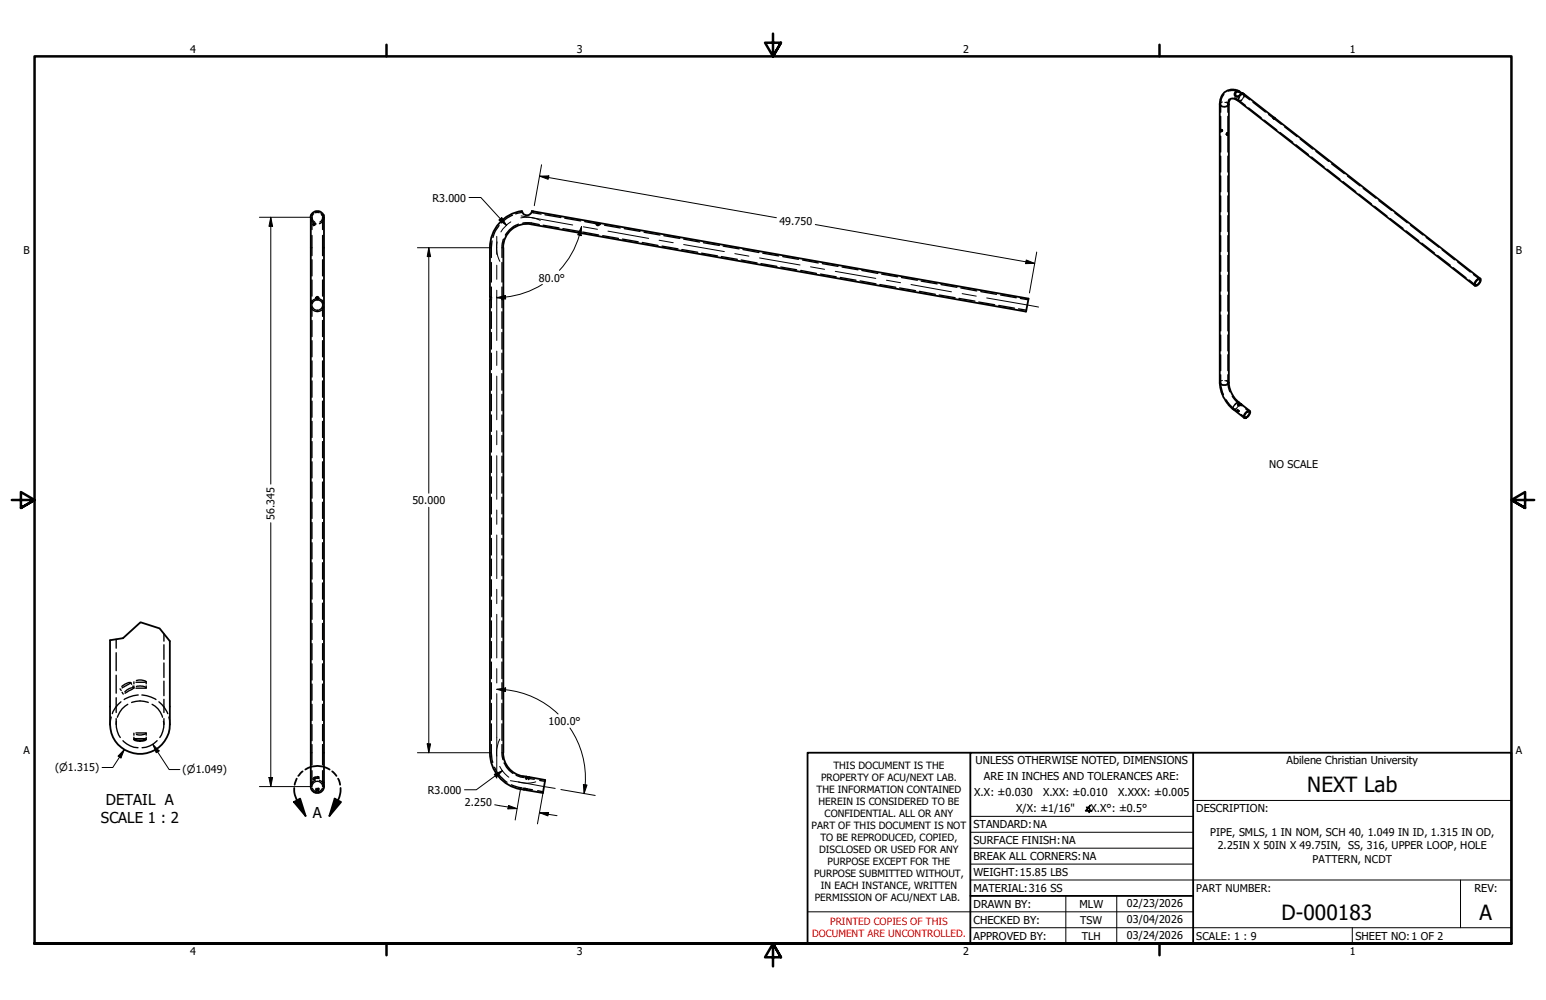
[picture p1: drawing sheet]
<svg xmlns="http://www.w3.org/2000/svg" width="432mm" height="279mm" viewBox="0 0 432 279" stroke-linecap="round" stroke-linejoin="round" font-family="sans-serif">
<!-- layer: Break Line (ANSI) -->
<path d="M30.7 178.9l3.7-.6 4.8-4.4 5.4 1.7 2.8 3.5" fill="none" stroke="#000" stroke-width=".51"/>
<!-- layer: Hidden (ANSI) -->
<g fill="none" stroke="#000" stroke-width=".38">
<path d="M340.9 36.6l.2 .2M340.9 32.5v4.5M340.9 38v4.5M341 36.3l.2-.1-.2 .4M341.1 36.4l.3-.1-.2 .5M341.2 36.2v.1M341.3 36.3h.1M341.8 26.4l-.7 1.5-.2 3.5M342.5 37.4l.1 .2M342.5 37.5l.1 .1M342.6 37.1l.2 .2M342.6 37.7h.1"/>
<path d="M342.8 37.1h.1M342.9 37.2h.1M343 32.5v4.5M343 38v4.5M343 25.5l1.6-.2 1.3 .4M343.3 27.7l-.3 1.1v2.6M344.7 27.4l1.4 .7 1.8 1.4M345.8 26.9v.1M345.9 26.9h.1M346.3 26.6l-.4 .3M346.8 26.2l.2 .1-.3 .1M347 26.1h.1"/>
<path d="M347 26.2l.1 .2M347.2 26.1h.1M347.2 26.4l1.9 1.5M348.7 30.2l3.5 2.7M349.9 28.6l3.5 2.7M353.1 33.6l3.5 2.7M354.3 32l3.6 2.7M355.6 33.1l.4 .2h-.2M355.6 33l-.1 .1M355.7 32.9l-.1 .1M356 33.3h.1M356.1 33.1v.1"/>
<path d="M357.5 37l3.6 2.8M358.8 35.4l3.5 2.8M363.2 38.9l3.4 2.8M87.6 59.7l-.4 .4M88.1 59.4h1.1M89.7 59.7l.3 .4M145.9 59.3l-1.9 .5M148.5 59.3l.1 .1M148.8 59.4l2.3 .4M340.9 43.6v4.5M340.9 49.1v4.5M340.9 54.7v4.5"/>
<path d="M343 43.6v4.5M343 49.1v4.5M343 54.7v4.5M361.9 40.4l3.5 2.8M366.3 43.9l3.5 2.8M367.5 42.3l3.6 2.8M370.7 47.3l3.6 2.8M371.9 45.8l3.6 2.7M375.1 50.7l3.6 2.8M376.4 49.2l3.5 2.7M379.5 54.2l3.5 2.8M380.7 52.6l3.6 2.8"/>
<path d="M383.9 57.7l3.5 2.7M385.1 56.1l3.6 2.7M389.6 59.5l3.5 2.7M86.8 60.7a1.8 1.8 0 0 0 1.3 1.8M86.9 60.1h.1M87.1 60.1h.1M87.1 60.7v3.4M87.1 65.8v5.6M87.1 72.6v4.5M87.1 78.2v4.5M87.2 60.5a1.38 1.38 0 0 0 .7 1.5M87.2 60.1v.2"/>
<path d="M87.4 62.7v.1M87.5 62.9l.1 .1M87.8 62.4l-.4 .3M87.9 62.4l-.5 .3M87.9 62.7l-.3 .3M88.1 62.8l-.5 .2M88.1 62.3v.1M88.2 62.5l.1 .1M90 60.1v.2M90 60.1h.1M90.1 60.5a1.54 1.54 0 0 1-.8 1.5M90.1 60.7v3.4"/>
<path d="M90.1 65.8v5.6M90.1 72.6v4.5M90.1 78.2v4.5M90.2 60.1h.2M90.5 60.7a1.8 1.8 0 0 1-1.3 1.8M137.2 73.3v5.5M137.4 67.3l-.2 4.6M139.4 63l-1.2 1.8-.5 1.6M140.2 73.3v5.5M140.7 66.8l-.5 1.8v3.3M143.1 60.1l-1.4 .8-1.7 1.4M144.8 62.6a7.3 7.3 0 0 0-3.6 3.1"/>
<path d="M146 62.4l1.8-.2 2.8 .5M151.7 62.9l4.4 .8M152.2 60l4.5 .8M157.2 63.9l4.5 .7M157.7 61l4.5 .7M162.8 64.8l4.4 .9M163.3 61.9l4.4 .8M166.6 62.6v.1M166.6 62.4v.1M166.7 62.6l-.1 .1a.35 .35 0 0 0 .3 .4 .35 .35 0 0 0 .4-.4M166.8 62.3l-.1 .1a.32 .32 0 0 0 .3 .3 .32 .32 0 0 0 .3-.3M167.3 62.7v.2"/>
<path d="M167.4 62.5v.1M168.3 65.8l4.4 .8M168.8 62.9l4.4 .8M173.9 66.8l4.3 .8M174.4 63.9l4.4 .7M179.4 67.8l4.4 .8M179.9 64.9l4.4 .8M184.9 68.8l4.5 .7M185.4 65.8l4.5 .8M190.4 69.7l4.5 .8M190.9 66.8l4.5 .8M196 70.7l4.4 .8"/>
<path d="M196.5 67.8l4.4 .8M201.5 71.7l4.4 .8M202 68.8l4.4 .7M207 72.6l4.5 .9M207.5 69.7l4.5 .8M212.5 73.7l4.5 .7M213 70.7l4.5 .8M218.1 74.6l4.4 .8M218.6 71.7l4.4 .8M223.6 75.6l4.4 .8M224.2 72.6l4.3 .9M229.2 76.6l4.4 .7"/>
<path d="M229.7 73.7l4.4 .7M234.7 77.5l4.4 .8M235.2 74.6l4.4 .8M240.2 78.5l4.5 .8M240.7 75.6l4.5 .8M245.7 79.5l4.5 .8M246.3 76.6l4.4 .7M251.8 77.5l4.4 .8M257.3 78.5l4.4 .8M262.8 79.5l4.5 .8M340.9 60.3v4.4M340.9 65.8v4.5"/>
<path d="M340.9 71.4v4.4M340.9 76.9v4.4M343 60.3v4.4M343 65.8v4.5M343 71.4v4.4M343 76.9v4.4M388.3 61.1l3.6 2.7M392.7 64.5l3.5 2.7M394 62.9l3.4 2.8M397.1 67.9l3.5 2.8M398.3 66.4l3.6 2.7M401.5 71.4l3.6 2.7"/>
<path d="M402.8 69.8l3.5 2.8M405.9 74.8l3.5 2.8M407.2 73.2l3.5 2.8M410.3 78.2l1.8 1.4M411.5 76.7l1.8 1.3M86.9 84.7a1.88 1.88 0 0 1 1.7-1.3 1.88 1.88 0 0 1 1.8 1.3M86.9 85.8a1.88 1.88 0 0 0 1.7 1.3 1.88 1.88 0 0 0 1.8-1.3M87.1 83.9v4.5M87.1 89.5v4.5M87.1 95.2v4.5M87.2 85.7a1.5 1.5 0 0 0 1.4 1 1.5 1.5 0 0 0 1.4-1M87.2 84.8a1.5 1.5 0 0 1 1.4-1 1.5 1.5 0 0 1 1.4 1"/>
<path d="M90.1 83.9v4.5M90.1 89.5v4.5M90.1 95.2v4.5M136.8 83.7h.2M136.8 82.9h.2M137.1 83.7h.1M137.1 82.9h.1M137.2 82.9l.1 .3M137.2 80.2v2.7M137.2 83.7v2.3M137.2 87.1v4.7M137.2 92.9v4.6"/>
<path d="M137.2 98.7v4.6M137.3 83.4l-.1 .3M140.1 83.4l.1 .3M140.2 82.9l-.1 .3M140.2 83.7h.1M140.2 82.9h.1M140.2 80.2v2.7M140.2 83.7v2.3M140.2 87.1v4.7M140.2 92.9v4.6M140.2 98.7v4.6M140.5 83.7h.1"/>
<path d="M140.5 82.9h.1M251.3 80.5l4.4 .7M256.8 81.4l4.4 .8M262.3 82.4l4.5 .8M267.8 83.4l4.5 .7M268.4 80.5l4.4 .8M273.4 84.4l4.4 .8M273.9 81.5l4.4 .7M279 85.3l4.3 .8M279.5 82.4l4.3 .8M284.5 86.3l2.2 .4M285 83.4l2.2 .4"/>
<path d="M340.9 82.5v4.4M340.9 88v4.5M340.9 93.6v4.4M340.9 99.1v4.5M343 82.5v4.4M343 88v4.5M343 93.6v4.4M343 99.1v4.5M87.1 100.8v4.5M87.1 106.4v4.6M87.1 112.1v4.5M87.1 117.7v4.5"/>
<path d="M90.1 100.8v4.5M90.1 106.4v4.6M90.1 112.1v4.5M90.1 117.7v4.5M137.2 104.4v4.6M137.2 110.2v4.5M137.2 116v4.5M140.2 104.4v4.6M140.2 110.2v4.5M140.2 116v4.5M340.9 104.7l.1 3.2 .7 2.3M342.5 111.7l.8 1.3 2.4 2"/>
<path d="M343 104.7v2.7l.5 2.1M344.2 110.7l1 1.3 1.7 1.4M345.6 114.7l-.1 .1M345.6 114.6v.1M345.8 114.5l-.2 .2 .2 .2 .3-.2M345.8 114.7l-.2 .2M345.8 113.3l.3 .1M345.8 113l.1 .1M346 114.8l-.1 .3-.1-.1M346.1 114.9h-.1M346.2 113h.1M346.3 113.2h.3"/>
<path d="M346.3 113.2v.1M346.3 112.8h.1M346.3 113.1v.2M346.4 113h-.2l.1 .2M346.6 115.8l1.1 .8M346.8 113l-.1 .1M347.9 114.2l1 .8M87.1 123.4v4.5M87.1 129v4.5M87.1 134.7v4.5M90.1 123.4v4.5M90.1 129v4.5"/>
<path d="M90.1 134.7v4.5M137.2 121.7v4.6M137.2 127.4v4.6M137.2 133.2v4.6M137.2 138.9v4.7M140.2 121.7v4.6M140.2 127.4v4.6M140.2 133.2v4.6M140.2 138.9v4.7M87.1 140.3v4.5M87.1 146v4.5M87.1 151.6v4.5"/>
<path d="M87.1 157.2v4.6M90.1 140.3v4.5M90.1 146v4.5M90.1 151.6v4.5M90.1 157.2v4.6M137.2 144.7v4.6M137.2 150.4v4.7M137.2 156.2v4.6M140.2 144.7v4.6M140.2 150.4v4.7M140.2 156.2v4.6M32.4 178.6v2.5"/>
<path d="M45.8 177.1v2M87.1 162.9v4.5M87.1 168.5v4.5M87.1 174.2v4.5M87.1 179.8v4.5M90.1 162.9v4.5M90.1 168.5v4.5M90.1 174.2v4.5M90.1 179.8v4.5M137.2 162v4.6M137.2 167.7v4.6M137.2 173.5v4.6"/>
<path d="M137.2 179.3v4.5M140.2 162v4.6M140.2 167.7v4.6M140.2 173.5v4.6M140.2 179.3v4.5M32.4 182.4v5M32.4 188.7v5M32.4 194.9v4.2M33.5 192.5l.3 .4M33.8 196.1a7.7 7.7 0 0 0-2.4 3.3M34 191.8l.9-.7a1.66 1.66 0 0 1 1.6-.3l-2.4 1.4M34.1 193.4l.3 .5"/>
<path d="M35.7 196.8a6.3 6.3 0 0 0-2.9 3.6M36.5 190.7l.3 .5M36.8 196.3a6.3 6.3 0 0 1 4.6 0M37.1 191.7l.2 .5M37.4 192.2l-2.5 1.5M37.4 192.2a2.75 2.75 0 0 0-2.5 1.1M37.4 190.5v.6M37.4 191.6v.6M38.1 191.8l1-.2a1.93 1.93 0 0 1 1.7 .6M38.1 190.1l1.3-.1 1.4 .5M38.6 194.2a8.3 8.3 0 0 0-3.9 1.3M39.6 194.2a8.3 8.3 0 0 1 4 1.3"/>
<path d="M40.8 192.2l-2.8 .1M40.8 190.5l-2.8 .1M40.8 190.5v.6M40.8 191.6v.6M42.5 196.8a5.7 5.7 0 0 1 2.9 3.6M44.4 196.1a8.8 8.8 0 0 1 2.5 3.3M45.8 180.1v4.1M45.8 185.2v4.1M45.8 190.3v4.1M45.8 195.4v3.7M87.1 185.5v4.5M87.1 191.1v4.5"/>
<path d="M87.1 196.8v4.5M90.1 185.5v4.5M90.1 191.1v4.5M90.1 196.8v4.5M137.2 185v4.6M137.2 190.8v4.5M137.2 196.5v4.6M140.2 185v4.6M140.2 190.8v4.5M140.2 196.5v4.6M31.1 200.3l-.4 2.1M32.4 200.8v1.6"/>
<path d="M32.5 201.5a6.4 6.4 0 0 0 1.1 4.6M34.4 206.9a6.1 6.1 0 0 0 4.1 2M37.4 204.9v.5M37.4 206v.6M38 204.8l2.8 .1M40.8 204.9l-1.4 .5-1.3-.2M40.8 204.9v.5M40.8 206v.6M43.9 206.9a6.1 6.1 0 0 1-4.2 2M45.7 201.5a5.9 5.9 0 0 1-1.1 4.6M45.8 200.8v1.6M47.2 200.3l.2 2.1"/>
<path d="M87.1 202.4v4.5M87.1 208v5.7M87.1 215.3v3.7M87.1 219.4v.4M87.2 219.3a1.47 1.47 0 0 1 1.4-1 1.47 1.47 0 0 1 1.4 1M87.4 217.6v.1M87.5 217.7l.1 .2M88.1 217.2l-.5 .2M88.1 218a1.73 1.73 0 0 0-1.3 1.8M88.1 217.2h.1M88.2 217.4l.1 .1M88.3 217.5l-.5 .2"/>
<path d="M88.3 217.1v.1M88.3 217.4v.1M88.5 217.5h.5M88.5 217.4l.5 .1M88.5 217l.5 .1M88.5 217.1h.5M89 217.1v.1M89 217.4v.1M89.2 218a1.93 1.93 0 0 1 1.3 1.8M90.1 202.4v4.5M90.1 208v5.7M90.1 215.3v3.7"/>
<path d="M90.1 219.4v.4M137.2 208v2.3l.4 2.7M137.2 202.2v4.7M138.1 214.4a10.2 10.2 0 0 0 3.5 4.2M140.2 208v2.9l.3 1.3M140.2 202.2v4.7M140.8 213.2a7.6 7.6 0 0 0 2.5 2.9M142.8 219.3l3 .9M144.1 216.6l2.2 .6M146.6 217.3l.3 .1M146.9 217.4h.1a.44 .44 0 0 1 .8 0l-.2 .1M146.9 217.4h.1"/>
<path d="M147 217.7h-.1a.37 .37 0 0 1 .4-.2 .37 .37 0 0 1 .3 .3M147 217.5l-.1 .1M147 217v.1M147.2 217.4l.2 .1M147.6 217.5h.1M147.7 217.4v.1M147.7 217.6v.1M147.7 217.5l1.5 .2M147.8 217.1v.1M147.8 217.4v.1M150.7 218.1l1.5 .2M87.2 220.2a1.47 1.47 0 0 0 1.4 1 1.47 1.47 0 0 0 1.4-1"/>
<path d="M88.3 220.3v.1M88.3 220.5v.2M88.5 220.3h.5M89 220.3l-.5 .1M89 220.3v.1M89 220.5v.2M146.1 220.2l.3 .1M146.4 220.5v.2M146.4 220.3h.2M146.4 220.3v.1M146.7 220.3h.2M147.1 220.3l.1 .1"/>
<path d="M147.1 220.7v.1M147.2 220.4v.1M147.2 220.4l1.5 .3M150.2 220.9l1.5 .3"/>
</g>
<!-- layer: Visible (ANSI) -->
<g fill="none" stroke="#000" stroke-width=".51">
<path d="M342.8 37.3l-.2 .3M346 25.4a3.7 3.7 0 0 0-5.3 3.7v78.1a10 10 0 0 0 3.9 7.2l2.9 2.4M346.8 26.2a1.01 1.01 0 0 0-1.7-.1 .65 .65 0 0 0 .1 .7 .65 .65 0 0 0 .7 .1M347 26.1a1.8 1.8 0 0 0-1.7-.6 .78 .78 0 0 0-.5 1 .78 .78 0 0 0 1 .4l1.2-.8 .5 .2 65.9 51.6M355.7 32.8l.4 .3zM145.8 59a10.3 10.3 0 0 0-9 10.2v141.1a10.3 10.3 0 0 0 8.6 10.2M145.8 59a1.42 1.42 0 0 0 1.4 1.1 1.42 1.42 0 0 0 1.4-1.1M148.6 59h.4M149 59.1l138.3 24.3-.7 3.7-138.3-24.4M86.7 60.7a1.88 1.88 0 0 1 1.9-1.7 1.88 1.88 0 0 1 1.9 1.7M86.8 60.7v159.1a1.84 1.84 0 0 0 1.8 1.8 1.84 1.84 0 0 0 1.9-1.8v-159.1M148.3 62.6a6.5 6.5 0 0 0-7.7 6.6v141.1a6.5 6.5 0 0 0 5.4 6.6"/>
<path d="M411.9 79.8l-66-51.5a1.88 1.88 0 0 0-2.4-.5l-.3 .8v78.8l.5 1.7a7.7 7.7 0 0 0 2.4 3.4l3 2.3M412.4 78.5l.1-.1a.51 .51 0 0 1 .9-.3 .51 .51 0 0 1-.3 .9l-.3 .4a.47 .47 0 0 1-.7 .3 .47 .47 0 0 1 0-.8zM412.4 78.2l.3-.2a.54 .54 0 0 1 .8-.1 .54 .54 0 0 1-.1 .8l-.5 .8a.59 .59 0 0 1-.9 .3 .59 .59 0 0 1 0-.9zM345.9 113.1l.4 .1M346.3 112.8l.5 .2zM347.9 115.4l.2-.3a.59 .59 0 0 1 .9-.3 .59 .59 0 0 1 0 1l-.8 .8a.48 .48 0 0 1-.7 .2 .48 .48 0 0 1 0-.8zM347.9 115.4l.3-.1a.42 .42 0 0 1 .4-.4 .42 .42 0 0 1 .4 .4 1.05 1.05 0 0 1-1.5 1.1zM30.7 178.9v23.5a8.4 8.4 0 0 0 8.4 8.3 8.4 8.4 0 0 0 8.3-8.3v-23.3M37.4 206.5l2-.1a1.12 1.12 0 0 1 1.4 .2l-1 .4h-1a1.11 1.11 0 0 1-1.4-.5zM146 216.9l6.3 1-.7 3.7-6.2-1.1M88.3 220.7h.7z"/>
<circle cx="342.9" cy="37.4" r=".22"/>
<circle cx="88.6" cy="83.3" r=".38"/>
<circle cx="346.1" cy="113.1" r=".23"/>
</g>
<!-- layer: Hidden Narrow (ANSI) -->
<g fill="none" stroke="#000" stroke-width=".28">
<path d="M341.4 28.5l-.6 .3-.1 .3M342.1 28.6a.63 .63 0 0 1 .9 .5 .63 .63 0 0 1-.9 .6l-1-.2M342.5 28.5l.4 .1 .3 .5M346.8 28l-.5 .3h-.4M347.4 26.7a1.21 1.21 0 0 1-1.4 1.3l.3-.9M347.5 26.3l.1 .5-.2 .4M341.4 106.3l-.5 .2-.2 .4M342.1 106.4a.61 .61 0 0 1 .9 .4 .61 .61 0 0 1-.8 .7l-.8-.1-.3-.2M342.5 106.3l.4 .1 .3 .5M345.4 114.2l-.5 .3-.3-.1M345.9 113.2l-.3 .7-.7 .4M346 113a.39 .39 0 0 0-.3-.4 .39 .39 0 0 0-.5 .2l-.2 .3"/>
<path d="M346.1 112.5l.1 .5-.2 .4"/>
</g>
<!-- layer: Visible Narrow (ANSI) -->
<path d="M340.7 29.1a1.44 1.44 0 0 0 2.5 0M347.5 26.3a1.58 1.58 0 0 0-1.6 2M340.7 106.9a1.5 1.5 0 0 0 2.5 0M346 113l-.1 .2M346.1 112.5a1.58 1.58 0 0 0-1.5 1.9" fill="none" stroke="#000" stroke-width=".38"/>
<!-- layer: Detail Boundary (ANSI) -->
<path d="M82.9 217.6l-.6 1.7M84.5 215.5l-1.2 1.3M85.3 215a6.2 6.2 0 0 1 6.8 0M92.8 215.5l1.2 1.3M94.4 217.6l.6 1.7M82.1 224.1l1.7-1 1.5 4.9zM82.2 220.2v1.4l.5 1.5 2.6 4.9M93.5 223.1l1.7 1-3.2 3.9zM95.1 220.2v1.4l-.5 1.5-2.6 4.9" fill="none" stroke="#000" stroke-width=".51"/>
<path d="M82.1 224.1l1.7-1 1.5 4.9zM93.5 223.1l1.7 1-3.2 3.9z" fill="#000"/>
<!-- layer: Border (ANSI) -->
<path d="M107.9 12.5v3.2M215.9 9.4v6.3l-2.2-3.8h4.4l-2.2 3.8 2.2-3.8M323.8 12.5v3.2M3.3 139.7h6.4l-3.9-2.2v4.4l3.9-2.2-3.9 2.2M428.5 139.7h-6.4l3.9-2.2v4.4l-3.9-2.2 3.9 2.2M9.7 263.7v-248h412.4v248h-412.4h412.4M107.9 263.7v3.2M218.1 267.5l-2.2-3.8 2.2 3.8h-4.4l2.2-3.8v6.3M323.8 263.7v3.2" fill="none" stroke="#000" stroke-width=".7"/>
<!-- layer: Title (ANSI) -->
<path d="M271 228.1h62.2M271 232.5h62.2M271 237h62.2M333.2 223.6h88.9M225.6 254.8h107.6M271 245.9h151.1M271 259.2h151.1M271 241.4h62.2M297.7 250.3v13.4M311.9 250.3v13.4M377.7 259.2v4.5M407.9 245.9v13.3" fill="none" stroke="#000" stroke-width=".28"/>
<path d="M271 210.3h-45.4v53.4h45.4M333.2 210.3h-62.2v53.4h62.2M333.2 210.3h88.9v53.4h-88.9zM271 250.3h62.2" fill="none" stroke="#000" stroke-width=".51"/>
<!-- layer: Dimension (ANSI) -->
<g fill="none" stroke="#000" stroke-width=".28">
<path d="M131 55.2h3.3l7.2 7.8M150.7 49.2l2.6-.1-.2 1zM150.7 49.2l66.2 11.6M151.3 46l-2.1 11.5M72.5 60.7h14.6M75.6 60.7l.5 2.5h-1zM75.6 60.7v74.6M116.6 69.2h20.6M119.8 69.2l.5 2.5h-1zM119.8 69.2v68.6M139.4 61.5l.7-.7 1.4 2.2zM151.5 79.5a24 24 0 0 1-10.3 3.5"/>
<path d="M162.4 63.3l-.1 2.5-.9-.2zM162.4 63.3a24.7 24.7 0 0 1-6.2 12.2M227.7 62.7l61.3 10.9M286.6 72.6l2.4 1-2.6 .1zM289.6 70.4l-2.1 11.5M138.7 83.2l2.5-.7v1.1zM141.2 83.1l-2.5 .1M75.6 146v73.8M119.8 141.7v68.6M138.7 192.6l2.5-.4v1zM138.7 192.6l2.5 .1M141.2 192.7a24.8 24.8 0 0 1 14.7 6.8"/>
<path d="M34.7 209.4l-.9 2.4-.8-.5zM34.7 209.4l-3.2 5h-3M42.7 208l1.7 1.8-.8 .5zM42.7 208l4.5 7h3M72.5 219.8h14.6M75.1 217.2h1l-.5 2.6zM116.6 210.3h20.6M119.3 207.8h1l-.5 2.5zM138 216.3l2.3-1-1.7 1.9zM138.7 206v9.3M138.7 217.2v.2M140.3 215.3l-7.3 5.4h-3.3"/>
<path d="M159.2 203.4a24.8 24.8 0 0 1 3.9 18.3M162.9 219.2l1.1 .1-.9 2.4zM138.2 224.9l6.2 1M142 225l2.4 .9-2.5 .1zM145.4 220.2l-1.5 8.9M150.7 227.1l2.5-.1-.2 1zM150.7 227.1l4.9 .8M151.7 221.3l-1.6 8.9M156.7 220.6l9.5 1.6"/>
</g>
<g fill="#000">
<path d="M150.7 49.2l2.6-.1-.2 1zM75.6 60.7l.5 2.5h-1zM119.8 69.2l.5 2.5h-1zM139.4 61.5l.7-.7 1.4 2.2zM162.4 63.3l-.1 2.5-.9-.2zM286.6 72.6l2.4 1-2.6 .1zM138.7 83.2l2.5-.7v1.1zM138.7 192.6l2.5-.4v1zM34.7 209.4l-.9 2.4-.8-.5zM42.7 208l1.7 1.8-.8 .5zM75.1 217.2h1l-.5 2.6zM119.3 207.8h1l-.5 2.5z"/>
<path d="M138 216.3l2.3-1-1.7 1.9zM162.9 219.2l1.1 .1-.9 2.4zM142 225l2.4 .9-2.5 .1zM150.7 227.1l2.5-.1-.2 1z"/>
</g>
<!-- layer: Centerline (ANSI) -->
<g fill="none" stroke="#000" stroke-width=".28">
<path d="M138.7 66v5.1M138.7 74.1v3.9M138.8 67.6a8.5 8.5 0 0 0 .8 5.4M142.7 62l-1.4 1-1.4 1.8M145.5 60.9a8.5 8.5 0 0 1 5.4 .7M145.5 60.3l14.5 2.6M162.9 63.4l4 .7M169.8 64.6l11.4 2M184.1 67.1l3.9 .7M190.9 68.3l11.4 2M205.2 70.9l4 .7M212.2 72.1l11.3 1.9"/>
<path d="M226.4 74.5l3.9 .7M233.3 75.8l11.3 2M247.6 78.3l3.9 .7M254.4 79.5l11.3 2M138.7 81.1v14M138.7 98.1v4M268.7 82l4 .7M275.6 83.2l14.5 2.6M138.7 105.1v12.2M138.7 120.3v4M138.7 127.3v12.2M138.7 142.5v4"/>
<path d="M138.7 149.5v12.2M138.7 164.7v4M138.7 171.6v12.2M138.7 186.8v4M138.7 193.8v12.2M139.6 214.1l.9 1.5 1.6 1.6M139.6 206.5a8.5 8.5 0 0 0-.9 4.8M142.6 218.1l12.5 2.2M149.6 218.5a8.5 8.5 0 0 1-4.8 0"/>
</g>
<g font-size="5.8">
<text x="365.1" y="221.4">NEXT Lab</text>
<text x="357.9" y="256.9">D-000183</text>
<text x="413.3" y="256.9">A</text>
</g>
<g font-size="4.2">
<text x="29.6" y="224.8">DETAIL A</text>
<text x="28.2" y="229.8">SCALE 1 : 2</text>
<text x="87.4" y="228.5">A</text>
</g>
<g font-size="3">
<text x="53.1" y="14.7">4</text>
<text x="161.1" y="14.7">3</text>
<text x="269" y="14.7">2</text>
<text x="377" y="14.7">1</text>
<text x="120.8" y="56.3">R3.000</text>
<text x="217.7" y="62.9">49.750</text>
<text x="6.6" y="70.9">B</text>
<text x="423.4" y="70.9">B</text>
<text x="150.5" y="78.7">80.0°</text>
<text x="354.5" y="130.9">NO SCALE</text>
<text x="115.2" y="140.8">50.000</text>
<text x="76.7" y="145.3" transform="rotate(-90 76.7 145.3)">56.345</text>
<text x="153.2" y="202.6">100.0°</text>
<text x="6.6" y="210.6">A</text>
<text x="15.4" y="215.5">(⌀1.315)</text>
<text x="272.5" y="213.4">UNLESS OTHERWISE NOTED, DIMENSIONS</text>
<text x="359.3" y="213.4">Abilene Christian University</text>
<text x="423.4" y="210.6">A</text>
<text x="51" y="216.1">(⌀1.049)</text>
<text x="119.5" y="221.7">R3.000</text>
<text x="274.8" y="218.1">ARE IN INCHES AND TOLERANCES ARE:</text>
<text x="129.9" y="225.2">2.250</text>
<text x="272.1" y="222.5">X.X: ±0.030</text>
<text x="283.8" y="226.8">X/X: ±1/16&quot;</text>
<text x="291.3" y="222.5">X.XX: ±0.010</text>
<text x="303" y="226.8">∡X.X°: ±0.5°</text>
<text x="312.3" y="222.5">X.XXX: ±0.005</text>
<text x="334.1" y="226.9">DESCRIPTION:</text>
<text x="271.9" y="231.4">STANDARD:NA</text>
<text x="338" y="233.7">PIPE, SMLS, 1 IN NOM, SCH 40, 1.049 IN ID, 1.315 IN OD,</text>
<text x="271.9" y="235.8">SURFACE FINISH:NA</text>
<text x="340.1" y="237.3">2.25IN X 50IN X 49.75IN, SS, 316, UPPER LOOP, HOLE</text>
<text x="271.9" y="244.7">WEIGHT:15.85 LBS</text>
<text x="271.9" y="240.3">BREAK ALL CORNERS:NA</text>
<text x="366.6" y="241">PATTERN, NCDT</text>
<text x="271.9" y="249.2">MATERIAL:316 SS</text>
<text x="334.1" y="249.2">PART NUMBER:</text>
<text x="411.8" y="249.2">REV:</text>
<text x="271.9" y="253.6">DRAWN BY:</text>
<text x="301.5" y="253.6">MLW</text>
<text x="314.8" y="253.4">02/23/2026</text>
<text x="314.8" y="257.9">03/04/2026</text>
<text x="271.9" y="262.5">APPROVED BY:</text>
<text x="271.9" y="258.1">CHECKED BY:</text>
<text x="301.7" y="258.1">TSW</text>
<text x="302.1" y="262.5">TLH</text>
<text x="314.8" y="262.3">03/24/2026</text>
<text x="334.1" y="262.5">SCALE: 1 : 9</text>
<text x="378.6" y="262.5">SHEET NO:1 OF 2</text>
<text x="53.1" y="266.9">4</text>
<text x="161.1" y="266.9">3</text>
<text x="269" y="266.9">2</text>
<text x="377" y="266.9">1</text>
</g>
<g font-size="2.8">
<text x="232.8" y="214.9">THIS DOCUMENT IS THE</text>
<text x="228" y="221.6">THE INFORMATION CONTAINED</text>
<text x="229.4" y="218.3">PROPERTY OF ACU/NEXT LAB.</text>
<text x="228.6" y="225">HEREIN IS CONSIDERED TO BE</text>
<text x="226.7" y="231.7">PART OF THIS DOCUMENT IS NOT</text>
<text x="230.3" y="228.3">CONFIDENTIAL. ALL OR ANY</text>
<text x="228.8" y="238.4">DISCLOSED OR USED FOR ANY</text>
<text x="229.2" y="235">TO BE REPRODUCED, COPIED,</text>
<text x="227.4" y="245">PURPOSE SUBMITTED WITHOUT,</text>
<text x="231.1" y="241.7">PURPOSE EXCEPT FOR THE</text>
<text x="227.6" y="251.8">PERMISSION OF ACU/NEXT LAB.</text>
<text x="229.2" y="248.4">IN EACH INSTANCE, WRITTEN</text>
</g>
<g font-size="2.8" fill="#f00">
<text x="226.8" y="261.9">DOCUMENT ARE UNCONTROLLED.</text>
<text x="231.9" y="258.6">PRINTED COPIES OF THIS</text>
</g>
</svg>
